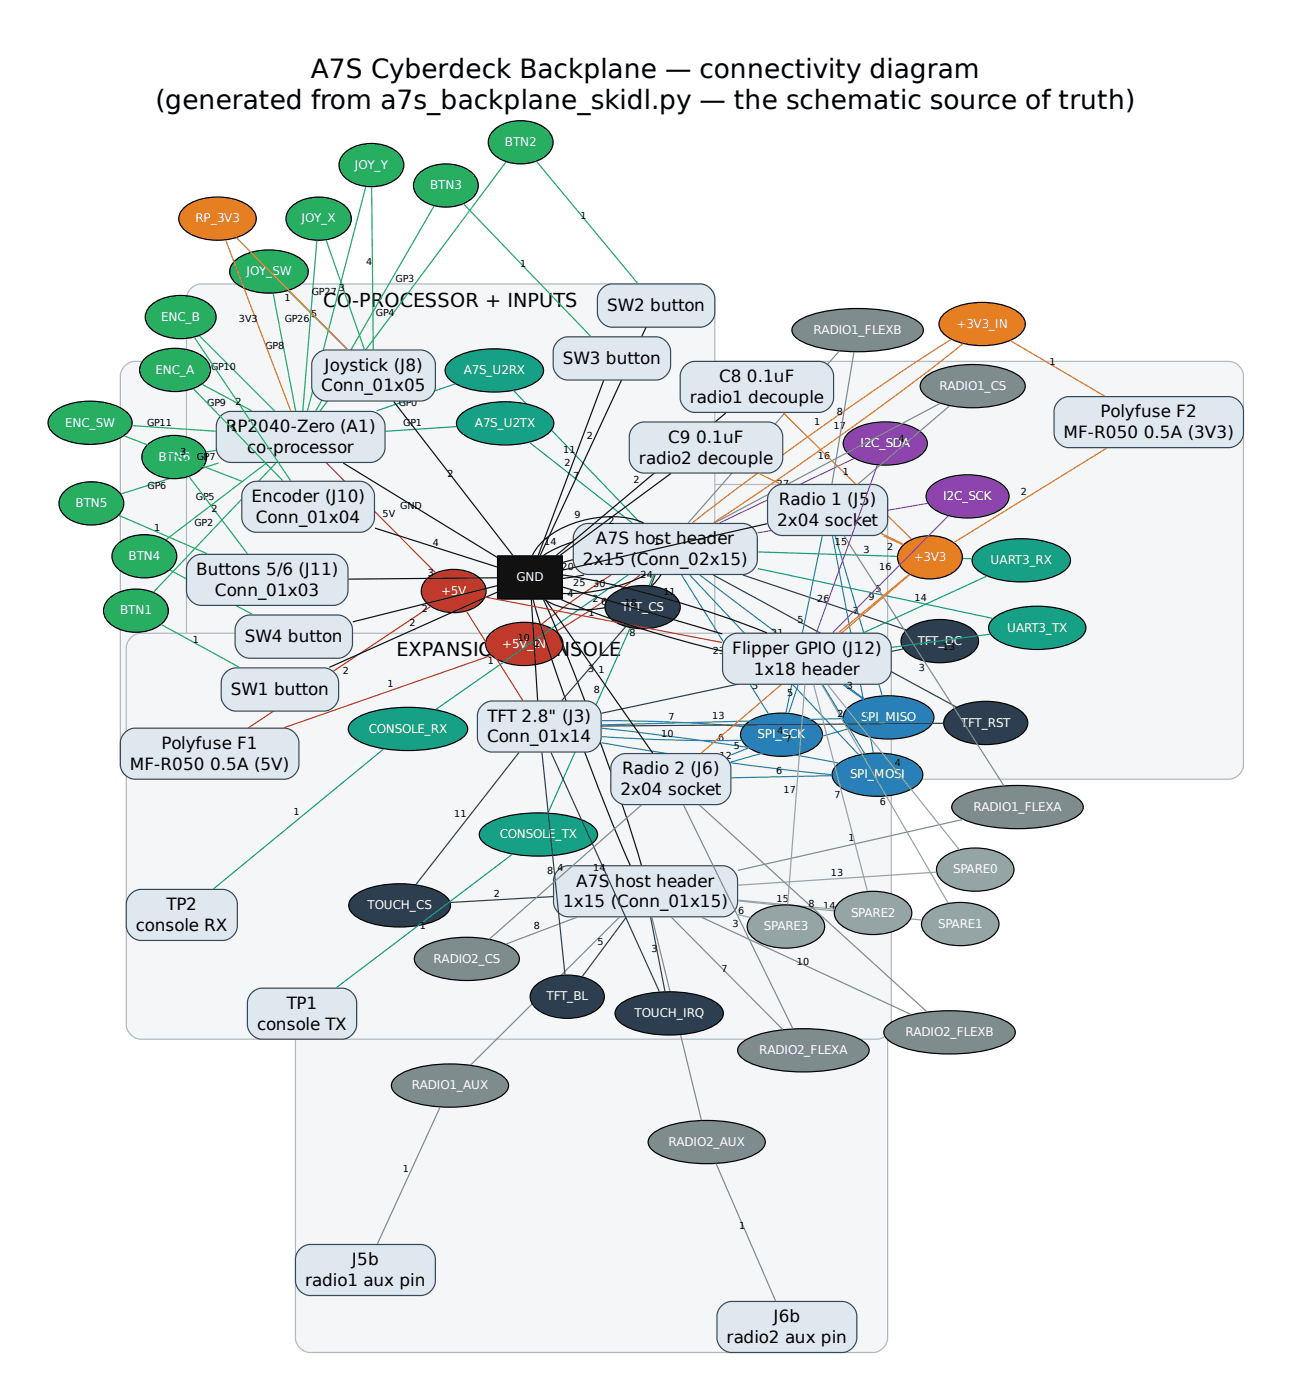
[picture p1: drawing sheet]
<svg xmlns="http://www.w3.org/2000/svg" width="380mm" height="411mm" viewBox="0 0 380 411" stroke-linecap="round" stroke-linejoin="round" font-family="sans-serif">
<path d="M163.7 155.4a4.7 4.7 0 0 1 4.4-1.6h49a4.6 4.6 0 0 1 5.4 4.8v106a4.6 4.6 0 0 1-5.4 4.8h-49a4.6 4.6 0 0 1-5.5-4.8v-106a4.2 4.2 0 0 1 1.1-3.2z" fill="#f4f6f8" stroke="#b0b8c0" stroke-width=".35"/>
<path d="M36.4 107.8a4.9 4.9 0 0 1 4.8-1.6h318.3a4.8 4.8 0 0 1 5.8 4.8v113.1a4.7 4.7 0 0 1-5.8 4.8h-318.3a4.8 4.8 0 0 1-5.8-4.8v-113.1a4.2 4.2 0 0 1 1-3.2z" fill="#f4f6f8"/>
<path d="M36.4 107.8a4.9 4.9 0 0 1 4.8-1.6h318.3a4.8 4.8 0 0 1 5.8 4.8v113.1a4.7 4.7 0 0 1-5.8 4.8h-318.3a4.8 4.8 0 0 1-5.8-4.8v-113.1a4.2 4.2 0 0 1 1-3.2z" fill="none" stroke="#b0b8c0" stroke-width=".35"/>
<path d="M141.3 207.6a4.7 4.7 0 0 1 4.4-1.6h25.5a4.7 4.7 0 0 1 5.4 5.2v3.5a5.4 5.4 0 0 1-2.2 5.6l-2 .7h-26.7a4.7 4.7 0 0 1-5.4-5.3v-5.5a4.1 4.1 0 0 1 1-2.6z" fill="#f4f6f8" stroke="#b0b8c0" stroke-width=".35"/>
<path d="M87.9 143.9a4.5 4.5 0 0 1 4-1.6h161.4a9.1 9.1 0 0 1 5.3 .7 4.7 4.7 0 0 1 2.2 4.8v244.1a4.7 4.7 0 0 1-5.1 5.5h-161.4a9.1 9.1 0 0 1-5.3-.6 4.7 4.7 0 0 1-2.2-4.9v-244.1a4.8 4.8 0 0 1 1.1-3.9z" fill="#f4f6f8"/>
<path d="M87.9 143.9a4.5 4.5 0 0 1 4-1.6h161.4a9.1 9.1 0 0 1 5.3 .7 4.7 4.7 0 0 1 2.2 4.8v244.1a4.7 4.7 0 0 1-5.1 5.5h-161.4a9.1 9.1 0 0 1-5.3-.6 4.7 4.7 0 0 1-2.2-4.9v-244.1a4.8 4.8 0 0 1 1.1-3.9z" fill="none" stroke="#b0b8c0" stroke-width=".35"/>
<g fill="#f4f6f8" stroke="#b0b8c0" stroke-width=".35">
<path d="M55.9 85a4.4 4.4 0 0 1 3.9-1.6h143.1a8.4 8.4 0 0 1 4.9 .7 4.5 4.5 0 0 1 2.2 4.2v115.8a4.6 4.6 0 0 1-5 4.8h-143.1a8.4 8.4 0 0 1-4.9-.6 4.5 4.5 0 0 1-2.2-4.2v-115.8a4.2 4.2 0 0 1 1.1-3.3z"/>
<path d="M38.7 187.1a4.5 4.5 0 0 1 3.7-1h211a13.8 13.8 0 0 1 5.6 .2 4.6 4.6 0 0 1 2.8 4.5v109.7a4.6 4.6 0 0 1-5.3 4.8h-210.9a13.8 13.8 0 0 1-5.7-.3 4.6 4.6 0 0 1-2.8-4.5v-109.7a4.3 4.3 0 0 1 1.6-3.7z"/>
</g>
<path d="M169.5 155.4a4.6 4.6 0 0 1 4.3-1.6h43.3a4.7 4.7 0 0 1 5.4 5.3v3.4a5.4 5.4 0 0 1-2.2 5.7l-2 .6h-44.5a4.7 4.7 0 0 1-5.4-5.3v-5.5a4.1 4.1 0 0 1 1.1-2.6z" fill="#dfe7ef" stroke="#34495e" stroke-width=".35"/>
<path d="M277.4 92.2a18.7 18.7 0 0 1 14.3-3.2 13.4 13.4 0 0 1 8.7 3.9 3.9 3.9 0 0 1-1.4 5.9 21.3 21.3 0 0 1-20.9 0 3.9 3.9 0 0 1-.7-6.6z" fill="#e67e22" stroke="#000" stroke-width=".35"/>
<path d="M279.4 99.8a1048 1048 0 0 0-76 53.8M282.9 101a1040.9 1040.9 0 0 1-73.4 52.7" fill="none" stroke="#e67e22" stroke-width=".35"/>
<path d="M144.2 186a17.2 17.2 0 0 1 16.8-1.8 6.4 6.4 0 0 1 4.4 5 6 6 0 0 1-4.4 5 18 18 0 0 1-16-1.1 4.3 4.3 0 0 1-.8-7.1z" fill="#c0392b" stroke="#000" stroke-width=".35"/>
<path d="M179.6 168.9a220.1 220.1 0 0 0-20.4 14.5M188.1 168.9a234.8 234.8 0 0 1-24.7 16.6" fill="none" stroke="#c0392b" stroke-width=".35"/>
<path d="M131.7 106.5a16.2 16.2 0 0 1 10-3.8 26 26 0 0 1 15.4 2.5 3.9 3.9 0 0 1 2.2 5.2 12.8 12.8 0 0 1-8.8 4.4 27.3 27.3 0 0 1-17.1-2.3 3.9 3.9 0 0 1-2.2-5.2z" fill="#16a085" stroke="#000" stroke-width=".35"/>
<path d="M150.8 114.7l37.4 39" fill="none" stroke="#16a085" stroke-width=".35"/>
<path d="M135.1 122.1a16 16 0 0 1 9.8-3.9 25.4 25.4 0 0 1 15.3 2.6 3.9 3.9 0 0 1 2.1 5.2 12.6 12.6 0 0 1-8.7 4.3 26.7 26.7 0 0 1-16.9-2.3 3.9 3.9 0 0 1-2.1-5.2z" fill="#16a085" stroke="#000" stroke-width=".35"/>
<path d="M155.5 130l30.2 23.6" fill="none" stroke="#16a085" stroke-width=".35"/>
<path d="M103.4 212a19.5 19.5 0 0 1 10.6-3.8 37.5 37.5 0 0 1 20.7 2.6 3.8 3.8 0 0 1 2.6 4.1 7.7 7.7 0 0 1-5 3.8 41.4 41.4 0 0 1-26.1-.6 5.3 5.3 0 0 1-3.9-3.9l.1-.8z" fill="#16a085" stroke="#000" stroke-width=".35"/>
<path d="M184.6 168.9l-56.5 39.5" fill="none" stroke="#16a085" stroke-width=".35"/>
<path d="M141.8 243a19.2 19.2 0 0 1 10.5-3.8 36.9 36.9 0 0 1 20.6 2.6 3.8 3.8 0 0 1 2.5 4.1 7.6 7.6 0 0 1-4.9 3.8 40.6 40.6 0 0 1-25.9-.5 5.3 5.3 0 0 1-3.8-4l.1-.8z" fill="#16a085" stroke="#000" stroke-width=".35"/>
<path d="M192.1 168.9l-31.1 69.9" fill="none" stroke="#16a085" stroke-width=".35"/>
<path d="M146.2 163.3h19v12.7h-19z" fill="#111" stroke="#000" stroke-width=".35"/>
<path d="M168.4 159.2l-2 .7a31.5 31.5 0 0 0-6.7 3.3M189.1 153.6a29.6 29.6 0 0 0-22.2 .8 19.3 19.3 0 0 0-10.5 8.8M168.3 164.5l-2.9 .7M171.6 169l-6.3 1M189.7 168.9a52 52 0 0 1-24.4 5.5M194.2 168.8a22.5 22.5 0 0 1-13.8 9.1 27.3 27.3 0 0 1-18.9-.9l-1.4-.8" fill="none" stroke="#111" stroke-width=".35"/>
<path d="M273.5 142.9a17.4 17.4 0 0 1 13.8-3.2 12.6 12.6 0 0 1 8.3 3.9 4 4 0 0 1-1.3 5.9 19.8 19.8 0 0 1-20 0 4 4 0 0 1-.8-6.6z" fill="#8e44ad" stroke="#000" stroke-width=".35"/>
<path d="M272.6 147.9l-50 8.7" fill="none" stroke="#8e44ad" stroke-width=".35"/>
<path d="M249.2 127.3a17.8 17.8 0 0 1 13.9-3.1 12.9 12.9 0 0 1 8.5 3.8 4 4 0 0 1-1.4 5.9 20.3 20.3 0 0 1-20.3 0 4 4 0 0 1-.7-6.6z" fill="#8e44ad" stroke="#000" stroke-width=".35"/>
<path d="M250.9 134.7l-39.5 18.9" fill="none" stroke="#8e44ad" stroke-width=".35"/>
<path d="M271.2 111.3a16 16 0 0 1 9.4-3.8 29.5 29.5 0 0 1 18.2 2.5 3.7 3.7 0 0 1 2 4.9 12.4 12.4 0 0 1-8.2 4.3 31.9 31.9 0 0 1-18.9-1.8 5.1 5.1 0 0 1-3.4-3.9l.2-.8z" fill="#7f8c8d" stroke="#000" stroke-width=".35"/>
<path d="M276.1 118.6l-66.2 35.1" fill="none" stroke="#7f8c8d" stroke-width=".35"/>
<path d="M233.6 95a20.2 20.2 0 0 1 10.4-3.8 48.6 48.6 0 0 1 23.6 2 5.1 5.1 0 0 1 3.7 3.8 5.1 5.1 0 0 1-3.7 3.7 48.9 48.9 0 0 1-27 1.4l-3-.9a7.5 7.5 0 0 1-4.8-3.5 2.57 2.57 0 0 1 .8-2.7z" fill="#7f8c8d" stroke="#000" stroke-width=".35"/>
<path d="M246.5 103.2l-44.3 50.5" fill="none" stroke="#7f8c8d" stroke-width=".35"/>
<path d="M249.3 207.8a20.4 20.4 0 0 1 15-3.2 14.4 14.4 0 0 1 9.2 3.9 3.8 3.8 0 0 1-1.5 5.9 23.3 23.3 0 0 1-21.9 0 3.8 3.8 0 0 1-.8-6.6z" fill="#2980b9" stroke="#000" stroke-width=".35"/>
<path d="M205.6 168.9l48.2 36.4" fill="none" stroke="#2980b9" stroke-width=".35"/>
<path d="M246 224.6a20.4 20.4 0 0 1 15.1-3.1 14.4 14.4 0 0 1 9.1 3.8 3.8 3.8 0 0 1-1.5 6 23.3 23.3 0 0 1-21.8 0 3.8 3.8 0 0 1-.9-6.7z" fill="#2980b9" stroke="#000" stroke-width=".35"/>
<path d="M202.6 168.9l49.7 52.9" fill="none" stroke="#2980b9" stroke-width=".35"/>
<path d="M219 212.9a17 17 0 0 1 13.6-3.2 12.4 12.4 0 0 1 8.2 3.9 4 4 0 0 1-1.3 5.9 19.3 19.3 0 0 1-19.8 0 4 4 0 0 1-.7-6.6z" fill="#2980b9" stroke="#000" stroke-width=".35"/>
<path d="M200.2 168.9l25.5 40.8" fill="none" stroke="#2980b9" stroke-width=".35"/>
<path d="M179.2 175.2a16.3 16.3 0 0 1 16.4-1.8 6.3 6.3 0 0 1 4.3 5 6.8 6.8 0 0 1-5.5 5.5 16.2 16.2 0 0 1-15.2-2.3 4.2 4.2 0 0 1 0-6.4z" fill="#2c3e50" stroke="#000" stroke-width=".35"/>
<path d="M192.5 168.9l-1.2 3.1" fill="none" stroke="#2c3e50" stroke-width=".35"/>
<path d="M266.3 185.2a17.2 17.2 0 0 1 16.8-1.9 6.4 6.4 0 0 1 4.4 5.1 6 6 0 0 1-4.4 5 18 18 0 0 1-16-1.1 4.3 4.3 0 0 1-.8-7.1z" fill="#2c3e50" stroke="#000" stroke-width=".35"/>
<path d="M218.3 168.9l48 16.2" fill="none" stroke="#2c3e50" stroke-width=".35"/>
<path d="M278.7 209.4a17.8 17.8 0 0 1 14-3.1 12.9 12.9 0 0 1 8.4 3.8 4 4 0 0 1-1.3 5.9 20.3 20.3 0 0 1-20.3 0 4 4 0 0 1-.8-6.6z" fill="#2c3e50" stroke="#000" stroke-width=".35"/>
<path d="M209.6 168.9l71.5 38.9" fill="none" stroke="#2c3e50" stroke-width=".35"/>
<path d="M286.6 162.3a16.2 16.2 0 0 1 9.9-3.8 26 26 0 0 1 15.4 2.5 3.9 3.9 0 0 1 2.2 5.2 12.8 12.8 0 0 1-8.8 4.3 27.3 27.3 0 0 1-17.1-2.2 3.9 3.9 0 0 1-2.2-5.2z" fill="#16a085" stroke="#000" stroke-width=".35"/>
<path d="M222.7 162.2l62.8 2" fill="none" stroke="#16a085" stroke-width=".35"/>
<path d="M291.4 182.2a16 16 0 0 1 9.8-3.9 25.4 25.4 0 0 1 15.3 2.5 3.9 3.9 0 0 1 2.1 5.2 12.6 12.6 0 0 1-8.7 4.4 26.7 26.7 0 0 1-16.9-2.3 3.9 3.9 0 0 1-2.1-5.2z" fill="#16a085" stroke="#000" stroke-width=".35"/>
<path d="M222.6 167.1l69.2 14.6" fill="none" stroke="#16a085" stroke-width=".35"/>
<path d="M163.7 256a4.6 4.6 0 0 1 4.3-1.6h43.3a4.7 4.7 0 0 1 5.4 5.2v3.5a5.4 5.4 0 0 1-2.2 5.6l-2 .7h-44.5a4.7 4.7 0 0 1-5.4-5.3v-5.5a4.1 4.1 0 0 1 1.1-2.6z" fill="#dfe7ef" stroke="#34495e" stroke-width=".35"/>
<path d="M156.6 176.1a745.7 745.7 0 0 0 28.6 78.1M159.7 176.1a749.3 749.3 0 0 1 28.8 78.2" fill="none" stroke="#111" stroke-width=".35"/>
<path d="M116 316.8a19 19 0 0 1 10.4-3.8 36.2 36.2 0 0 1 20.3 2.6 3.8 3.8 0 0 1 2.6 4.1 7.6 7.6 0 0 1-4.9 3.7 39.9 39.9 0 0 1-25.6-.5 5.2 5.2 0 0 1-3.8-3.9l.1-.8z" fill="#7f8c8d" stroke="#000" stroke-width=".35"/>
<path d="M182 269.4l-43.7 43.5" fill="none" stroke="#7f8c8d" stroke-width=".35"/>
<path d="M280.6 235.1a20.2 20.2 0 0 1 10.4-3.8 48.6 48.6 0 0 1 23.5 2.1 5.1 5.1 0 0 1 3.8 3.7 5.1 5.1 0 0 1-3.8 3.8 48.9 48.9 0 0 1-27 1.4l-2.9-.9a7.5 7.5 0 0 1-4.9-3.6 2.57 2.57 0 0 1 .9-2.7z" fill="#7f8c8d" stroke="#000" stroke-width=".35"/>
<path d="M282.9 240.8l-66.1 14.9" fill="none" stroke="#7f8c8d" stroke-width=".35"/>
<path d="M191.4 333.4a19 19 0 0 1 10.4-3.8 36.2 36.2 0 0 1 20.4 2.5 3.8 3.8 0 0 1 2.5 4.2 7.6 7.6 0 0 1-4.9 3.7 39.9 39.9 0 0 1-25.6-.5 5.2 5.2 0 0 1-3.8-3.9l.1-.8z" fill="#7f8c8d" stroke="#000" stroke-width=".35"/>
<path d="M191.5 269.5l14.6 59.7" fill="none" stroke="#7f8c8d" stroke-width=".35"/>
<path d="M122.6 279.6a16 16 0 0 1 9.4-3.8 29.5 29.5 0 0 1 18.2 2.5 3.7 3.7 0 0 1 2 4.9 12.4 12.4 0 0 1-8.3 4.2 31.9 31.9 0 0 1-18.8-1.7 5.1 5.1 0 0 1-3.4-4l.1-.7z" fill="#7f8c8d" stroke="#000" stroke-width=".35"/>
<path d="M169.5 269.5l-20.8 7.9" fill="none" stroke="#7f8c8d" stroke-width=".35"/>
<path d="M217.7 306.6a20.2 20.2 0 0 1 10.4-3.8 48.6 48.6 0 0 1 23.5 2 5.1 5.1 0 0 1 3.8 3.8 5.1 5.1 0 0 1-3.8 3.7 48.9 48.9 0 0 1-27 1.4l-2.9-.8a7.5 7.5 0 0 1-4.9-3.6 2.57 2.57 0 0 1 .9-2.7z" fill="#7f8c8d" stroke="#000" stroke-width=".35"/>
<path d="M197.2 269.5l32.8 33" fill="none" stroke="#7f8c8d" stroke-width=".35"/>
<path d="M260.6 301.3a20.2 20.2 0 0 1 10.4-3.8 48.6 48.6 0 0 1 23.6 2.1 5.1 5.1 0 0 1 3.7 3.7 5.1 5.1 0 0 1-3.7 3.8 48.9 48.9 0 0 1-27 1.3l-3-.8a7.5 7.5 0 0 1-4.8-3.6 2.57 2.57 0 0 1 .8-2.7z" fill="#7f8c8d" stroke="#000" stroke-width=".35"/>
<path d="M206.1 269.5l61.6 28.6" fill="none" stroke="#7f8c8d" stroke-width=".35"/>
<path d="M276.7 252.3a17.2 17.2 0 0 1 16.8-1.8 6.4 6.4 0 0 1 4.4 5 6 6 0 0 1-4.4 5 18 18 0 0 1-16-1.1 4.3 4.3 0 0 1-.8-7.1z" fill="#95a5a6" stroke="#000" stroke-width=".35"/>
<path d="M275.1 256.3l-58.3 3.8" fill="none" stroke="#95a5a6" stroke-width=".35"/>
<path d="M272.3 268.3a17.2 17.2 0 0 1 16.8-1.8 6.4 6.4 0 0 1 4.4 5 6 6 0 0 1-4.4 5 18 18 0 0 1-16-1.1 4.3 4.3 0 0 1-.8-7.1z" fill="#95a5a6" stroke="#000" stroke-width=".35"/>
<path d="M216.8 264.7l54 5.6" fill="none" stroke="#95a5a6" stroke-width=".35"/>
<path d="M246.7 265a17.2 17.2 0 0 1 16.8-1.8 6.4 6.4 0 0 1 4.4 5 6 6 0 0 1-4.4 5.1 18 18 0 0 1-16-1.2 4.3 4.3 0 0 1-.8-7.1z" fill="#95a5a6" stroke="#000" stroke-width=".35"/>
<path d="M216.9 264.5l28.3 2.7" fill="none" stroke="#95a5a6" stroke-width=".35"/>
<path d="M221.1 269a17.2 17.2 0 0 1 16.8-1.8 6.4 6.4 0 0 1 4.4 5 6 6 0 0 1-4.4 5.1 18 18 0 0 1-16-1.2 4.3 4.3 0 0 1-.8-7.1z" fill="#95a5a6" stroke="#000" stroke-width=".35"/>
<path d="M216.8 268.7l3.7 .9" fill="none" stroke="#95a5a6" stroke-width=".35"/>
<path d="M157.2 289.6a15.9 15.9 0 0 1 16.1-1.8 5.6 5.6 0 0 1 4.2 5.9 8.2 8.2 0 0 1-6.6 5 15.7 15.7 0 0 1-13.7-2.6 4.2 4.2 0 0 1 0-6.5z" fill="#2c3e50" stroke="#000" stroke-width=".35"/>
<path d="M184 269.5l-12.9 17.4" fill="none" stroke="#2c3e50" stroke-width=".35"/>
<path d="M104 263.2a22.1 22.1 0 0 1 13.4-3.5 22.1 22.1 0 0 1 13.4 3.5 3.3 3.3 0 0 1 0 5.6 22.1 22.1 0 0 1-13.4 3.6 22.1 22.1 0 0 1-13.4-3.6 3.3 3.3 0 0 1 0-5.6z" fill="#2c3e50" stroke="#000" stroke-width=".35"/>
<path d="M162.6 263.4l-30.2 1.8" fill="none" stroke="#2c3e50" stroke-width=".35"/>
<path d="M181.6 295.6a16.8 16.8 0 0 1 9.6-3.8 31.2 31.2 0 0 1 18.9 2.5 3.6 3.6 0 0 1 2 4.9 12.9 12.9 0 0 1-8.5 4.3 33.9 33.9 0 0 1-19.4-1.8 5.1 5.1 0 0 1-3.5-3.9l.1-.8z" fill="#2c3e50" stroke="#000" stroke-width=".35"/>
<path d="M191.1 269.5l4.3 21.9" fill="none" stroke="#2c3e50" stroke-width=".35"/>
<path d="M36.4 215.5a4.7 4.7 0 0 1 4.4-1.6h41.6a4.7 4.7 0 0 1 5.4 5.3v3.4a5.4 5.4 0 0 1-2.2 5.7l-2 .6h-42.8a4.7 4.7 0 0 1-5.4-5.2v-5.5a4.1 4.1 0 0 1 1-2.7z" fill="#dfe7ef" stroke="#34495e" stroke-width=".35"/>
<path d="M125.1 170.4a12.3 12.3 0 0 1 16.4 0 4.9 4.9 0 0 1-1.5 7.7 12.6 12.6 0 0 1-14.9-1.2 4.6 4.6 0 0 1 0-6.5z" fill="#c0392b" stroke="#000" stroke-width=".35"/>
<path d="M126.4 178.2l-53.4 35.7M144.3 192.6l-60.8 21.2" fill="none" stroke="#c0392b" stroke-width=".35"/>
<path d="M310.7 118.1a4.7 4.7 0 0 1 4.4-1.6h44.8a4.7 4.7 0 0 1 5.4 5.3v3.4a5.4 5.4 0 0 1-2.2 5.7l-2 .6h-46a4.7 4.7 0 0 1-5.4-5.2v-5.5a4.1 4.1 0 0 1 1-2.7z" fill="#dfe7ef"/>
<path d="M310.7 118.1a4.7 4.7 0 0 1 4.4-1.6h44.8a4.7 4.7 0 0 1 5.4 5.3v3.4a5.4 5.4 0 0 1-2.2 5.7l-2 .6h-46a4.7 4.7 0 0 1-5.4-5.2v-5.5a4.1 4.1 0 0 1 1-2.7z" fill="none" stroke="#34495e" stroke-width=".35"/>
<path d="M265 160.5a12.3 12.3 0 0 1 16.4 0 4.9 4.9 0 0 1-1.4 7.7 12.6 12.6 0 0 1-15-1.2 4.6 4.6 0 0 1 0-6.5z" fill="#e67e22" stroke="#000" stroke-width=".35"/>
<path d="M296.8 100.1l27.7 16.3M325.1 131.7l-44.8 27.7" fill="none" stroke="#e67e22" stroke-width=".35"/>
<path d="M200.9 107.8a4.6 4.6 0 0 1 4.3-1.6h34.3a4.7 4.7 0 0 1 5.4 5.2v3.5a5.4 5.4 0 0 1-2.2 5.6l-2 .7h-35.5a4.7 4.7 0 0 1-5.4-5.3v-5.5a4.1 4.1 0 0 1 1.1-2.6z" fill="#dfe7ef" stroke="#34495e" stroke-width=".35"/>
<path d="M230.1 121.3l37.7 37.1" fill="none" stroke="#e67e22" stroke-width=".35"/>
<path d="M213.2 121.3l-49.8 41.9" fill="none" stroke="#111" stroke-width=".35"/>
<path d="M186 125.6a4.6 4.6 0 0 1 4.3-1.6h34.3a4.7 4.7 0 0 1 5.4 5.2v3.5a5.4 5.4 0 0 1-2.2 5.7l-2.1 .6h-35.4a4.7 4.7 0 0 1-5.4-5.3v-5.5a4.1 4.1 0 0 1 1.1-2.6z" fill="#dfe7ef" stroke="#34495e" stroke-width=".35"/>
<path d="M223 139.1l42.4 20.8" fill="none" stroke="#e67e22" stroke-width=".35"/>
<path d="M197.1 139.1l-32.6 24.1" fill="none" stroke="#111" stroke-width=".35"/>
<path d="M141.3 207.6a4.7 4.7 0 0 1 4.4-1.6h25.5a4.7 4.7 0 0 1 5.4 5.2v3.5a5.4 5.4 0 0 1-2.2 5.6l-2 .7h-26.7a4.7 4.7 0 0 1-5.4-5.3v-5.5a4.1 4.1 0 0 1 1-2.6z" fill="#dfe7ef" stroke="#34495e" stroke-width=".35"/>
<path d="M137.1 179.6l16.5 26.3" fill="none" stroke="#c0392b" stroke-width=".35"/>
<path d="M156.1 176.1l1.9 29.7" fill="none" stroke="#111" stroke-width=".35"/>
<path d="M176.7 218.2a893.1 893.1 0 0 0 67.7 9.4M176.7 214a876.4 876.4 0 0 1 69.7 10.2M176.7 211.7a466.7 466.7 0 0 1 41.6 1.8M176.8 216.4a468.4 468.4 0 0 0 41.1 1.1M247.6 211.1l-70.9 1.9" fill="none" stroke="#2980b9" stroke-width=".35"/>
<path d="M183.8 184.1l-18.8 21.8M265.4 190.7l-88.7 18.9M277.1 212.5l-100.4 .8M152.5 221.1l-30.3 38.7M159.2 221.1l6.8 65.3M161.9 221.1l31.8 70.3" fill="none" stroke="#2c3e50" stroke-width=".35"/>
<path d="M226.6 143.9a4.6 4.6 0 0 1 4.3-1.6h24.5a4.7 4.7 0 0 1 5.4 5.3v3.4a5.4 5.4 0 0 1-2.2 5.7l-2 .6h-25.7a4.7 4.7 0 0 1-5.4-5.2v-5.5a4.1 4.1 0 0 1 1.1-2.7z" fill="#dfe7ef" stroke="#34495e" stroke-width=".35"/>
<path d="M259.6 157.4l5.7 2.7" fill="none" stroke="#e67e22" stroke-width=".35"/>
<path d="M225.3 153.9l-59.9 13.6" fill="none" stroke="#111" stroke-width=".35"/>
<path d="M250.9 103.4l-6.5 38.9M279 119.3l-26.9 22.9M248 157.4l46.9 73.4" fill="none" stroke="#7f8c8d" stroke-width=".35"/>
<path d="M241.6 157.4l-10.7 52.1M244.6 157.4l12 63.8M245.4 157.4l13.8 47" fill="none" stroke="#2980b9" stroke-width=".35"/>
<path d="M181.1 222.5a4.7 4.7 0 0 1 3.7-1.1h24.6a4.7 4.7 0 0 1 5.3 5.3v3.4a5.4 5.4 0 0 1-2.2 5.7l-2 .6h-25.7a4.7 4.7 0 0 1-5.3-5.3v-3.4a5.4 5.4 0 0 1 1.6-5.2z" fill="#dfe7ef" stroke="#34495e" stroke-width=".35"/>
<path d="M267.2 168.9l-61.2 52.4" fill="none" stroke="#e67e22" stroke-width=".35"/>
<path d="M160.2 176.2l31.6 45.1" fill="none" stroke="#111" stroke-width=".35"/>
<path d="M188.5 236.5l-44.8 39.5M200.8 236.5l32.1 65.7M205.4 236.5l66.9 60.7" fill="none" stroke="#7f8c8d" stroke-width=".35"/>
<path d="M219.9 219.8l-5 2M249.4 214.1l-34.7 9.8M244.4 227.9l-29.6 .6" fill="none" stroke="#2980b9" stroke-width=".35"/>
<path d="M87.9 367.2a4.6 4.6 0 0 1 4.3-1.6h30.4a4.7 4.7 0 0 1 5.3 5.3v3.4a5.4 5.4 0 0 1-2.2 5.7l-2 .6h-31.5a4.7 4.7 0 0 1-5.4-5.2v-5.5a4.1 4.1 0 0 1 1.1-2.7z" fill="#dfe7ef" stroke="#34495e" stroke-width=".35"/>
<path d="M129.3 325.4l-18.4 40.1" fill="none" stroke="#7f8c8d" stroke-width=".35"/>
<path d="M211.7 384a4.6 4.6 0 0 1 4.3-1.6h30.4a4.7 4.7 0 0 1 5.3 5.2v3.5a5.4 5.4 0 0 1-2.2 5.7l-2 .6h-31.5a4.7 4.7 0 0 1-5.4-5.3v-5.5a4.1 4.1 0 0 1 1.1-2.6z" fill="#dfe7ef"/>
<path d="M211.7 384a4.6 4.6 0 0 1 4.3-1.6h30.4a4.7 4.7 0 0 1 5.3 5.2v3.5a5.4 5.4 0 0 1-2.2 5.7l-2 .6h-31.5a4.7 4.7 0 0 1-5.4-5.3v-5.5a4.1 4.1 0 0 1 1.1-2.6z" fill="none" stroke="#34495e" stroke-width=".35"/>
<path d="M210.4 341.8l17.5 40.4" fill="none" stroke="#7f8c8d" stroke-width=".35"/>
<path d="M64.6 122.5a4.6 4.6 0 0 1 4.3-1.6h38.8a4.7 4.7 0 0 1 5.4 5.2v3.5a5.4 5.4 0 0 1-2.2 5.6l-2 .7h-40a4.7 4.7 0 0 1-5.3-5.3v-5.5a4.1 4.1 0 0 1 1-2.6z" fill="#dfe7ef" stroke="#34495e" stroke-width=".35"/>
<path d="M95.9 136l32.1 32.3" fill="none" stroke="#c0392b" stroke-width=".35"/>
<path d="M133.8 112.8l-23.1 7.9M134.1 125.3l-20.8 1.4" fill="none" stroke="#16a085" stroke-width=".35"/>
<path d="M31.7 176.2a12.3 12.3 0 0 1 16.5 0 4.9 4.9 0 0 1-1.5 7.7 12.6 12.6 0 0 1-15-1.3 4.6 4.6 0 0 1 0-6.4z" fill="#27ae60" stroke="#000" stroke-width=".35"/>
<path d="M81.1 136l-36 37.9" fill="none" stroke="#27ae60" stroke-width=".35"/>
<path d="M144.8 38.6a12.3 12.3 0 0 1 16.4 0 4.9 4.9 0 0 1-1.5 7.7 12.6 12.6 0 0 1-14.9-1.3 4.6 4.6 0 0 1 0-6.4z" fill="#27ae60" stroke="#000" stroke-width=".35"/>
<path d="M148.6 47.6l-54.6 73.2" fill="none" stroke="#27ae60" stroke-width=".35"/>
<path d="M122.8 51.3a12.3 12.3 0 0 1 16.4 0 4.9 4.9 0 0 1-1.5 7.7 12.6 12.6 0 0 1-14.9-1.3 4.6 4.6 0 0 1 0-6.4z" fill="#27ae60" stroke="#000" stroke-width=".35"/>
<path d="M127.5 60.5l-34.8 60.2" fill="none" stroke="#27ae60" stroke-width=".35"/>
<path d="M34.2 160.2a12.3 12.3 0 0 1 16.4 0 4.9 4.9 0 0 1-1.5 7.7 12.6 12.6 0 0 1-14.9-1.3 4.6 4.6 0 0 1 0-6.4z" fill="#27ae60" stroke="#000" stroke-width=".35"/>
<path d="M78.4 136l-29.6 22.5" fill="none" stroke="#27ae60" stroke-width=".35"/>
<path d="M18.6 144.7a12.3 12.3 0 0 1 16.5 0 4.9 4.9 0 0 1-1.5 7.7 12.6 12.6 0 0 1-15-1.3 4.6 4.6 0 0 1 0-6.4z" fill="#27ae60"/>
<path d="M18.6 144.7a12.3 12.3 0 0 1 16.5 0 4.9 4.9 0 0 1-1.5 7.7 12.6 12.6 0 0 1-15-1.3 4.6 4.6 0 0 1 0-6.4z" fill="none" stroke="#000" stroke-width=".35"/>
<path d="M64.2 136l-28.6 9.1" fill="none" stroke="#27ae60" stroke-width=".35"/>
<path d="M43 131.1a12.3 12.3 0 0 1 16.4 0 4.9 4.9 0 0 1-1.5 7.7 12.6 12.6 0 0 1-14.9-1.3 4.6 4.6 0 0 1 0-6.4z" fill="#27ae60" stroke="#000" stroke-width=".35"/>
<path d="M63.5 132.3l-3 .5" fill="none" stroke="#27ae60" stroke-width=".35"/>
<path d="M42.4 105.5a14.4 14.4 0 0 1 18 0 4.5 4.5 0 0 1-.7 7.1 15 15 0 0 1-16.5 0 4.5 4.5 0 0 1-.8-7.1z" fill="#27ae60" stroke="#000" stroke-width=".35"/>
<path d="M59.4 113l14.6 7.7" fill="none" stroke="#27ae60" stroke-width=".35"/>
<path d="M44.1 90a14.4 14.4 0 0 1 18 0 4.5 4.5 0 0 1-.8 7 15 15 0 0 1-16.5 0 4.5 4.5 0 0 1-.7-7z" fill="#27ae60" stroke="#000" stroke-width=".35"/>
<path d="M58.6 98.7l22.1 22" fill="none" stroke="#27ae60" stroke-width=".35"/>
<path d="M15.6 121.2a17.8 17.8 0 0 1 13.9-3.1 12.9 12.9 0 0 1 8.5 3.8 4 4 0 0 1-1.4 5.9 20.3 20.3 0 0 1-20.3 0 4 4 0 0 1-.7-6.6z" fill="#27ae60"/>
<path d="M15.6 121.2a17.8 17.8 0 0 1 13.9-3.1 12.9 12.9 0 0 1 8.5 3.8 4 4 0 0 1-1.4 5.9 20.3 20.3 0 0 1-20.3 0 4 4 0 0 1-.7-6.6z" fill="none" stroke="#000" stroke-width=".35"/>
<path d="M38.8 125.1l24.6 1.6" fill="none" stroke="#27ae60" stroke-width=".35"/>
<path d="M100.8 136l45.3 27.8" fill="none" stroke="#111" stroke-width=".35"/>
<path d="M69.1 76.6a16.9 16.9 0 0 1 14.4-2.7 8.6 8.6 0 0 1 7 5 4.9 4.9 0 0 1-3.3 5.4 18.5 18.5 0 0 1-17.3-.6 4.2 4.2 0 0 1-.8-7.1z" fill="#27ae60" stroke="#000" stroke-width=".35"/>
<path d="M80.3 86.2l6.6 34.6" fill="none" stroke="#27ae60" stroke-width=".35"/>
<path d="M85.3 61a12.5 12.5 0 0 1 16.6 0 4.9 4.9 0 0 1-1.5 7.7 12.8 12.8 0 0 1-15.1-1.2 4.6 4.6 0 0 1 0-6.5z" fill="#27ae60" stroke="#000" stroke-width=".35"/>
<path d="M93.1 70.7l-4.1 50.1" fill="none" stroke="#27ae60" stroke-width=".35"/>
<path d="M100.9 45.3a12.3 12.3 0 0 1 16.4 0 4.9 4.9 0 0 1-1.4 7.7 12.6 12.6 0 0 1-15-1.3 4.6 4.6 0 0 1 0-6.4z" fill="#27ae60" stroke="#000" stroke-width=".35"/>
<path d="M107.5 54.9l-17.2 65.8" fill="none" stroke="#27ae60" stroke-width=".35"/>
<path d="M54.1 61a17.2 17.2 0 0 1 16.8-1.8 6.4 6.4 0 0 1 4.4 5 6 6 0 0 1-4.4 5.1 18 18 0 0 1-16-1.2 4.3 4.3 0 0 1-.8-7.1z" fill="#e67e22" stroke="#000" stroke-width=".35"/>
<path d="M66.3 70.6l19.1 50.2" fill="none" stroke="#e67e22" stroke-width=".35"/>
<path d="M66.6 197.3a4.7 4.7 0 0 1 3.7-1.1h23.8a4.8 4.8 0 0 1 5.4 5.9 6.6 6.6 0 0 1-1.6 5.8 4.7 4.7 0 0 1-3.8 1h-23.8a4.8 4.8 0 0 1-5.3-5.9 6.6 6.6 0 0 1 1.6-5.7z" fill="#dfe7ef" stroke="#34495e" stroke-width=".35"/>
<path d="M47.4 183.5l22.9 12.6" fill="none" stroke="#27ae60" stroke-width=".35"/>
<path d="M146 174l-49.2 22.1" fill="none" stroke="#111" stroke-width=".35"/>
<path d="M176.6 85a4.6 4.6 0 0 1 4.3-1.6h23.8a4.8 4.8 0 0 1 5.3 5.9 6.6 6.6 0 0 1-1.6 5.8 4.7 4.7 0 0 1-3.7 1h-23.8a4.8 4.8 0 0 1-5.4-5.9 7.1 7.1 0 0 1 1.1-5.2z" fill="#dfe7ef" stroke="#34495e" stroke-width=".35"/>
<path d="M157.6 47.4l29.8 35.9" fill="none" stroke="#27ae60" stroke-width=".35"/>
<path d="M189.8 96.2l-31.1 67" fill="none" stroke="#111" stroke-width=".35"/>
<path d="M164.1 100a4.7 4.7 0 0 1 3.8-1h23.8a4.8 4.8 0 0 1 5.3 5.9 6.6 6.6 0 0 1-1.6 5.7 4.7 4.7 0 0 1-3.7 1.1h-23.8a4.8 4.8 0 0 1-5.4-5.9 6.6 6.6 0 0 1 1.6-5.8z" fill="#dfe7ef" stroke="#34495e" stroke-width=".35"/>
<path d="M136.2 60l37.4 38.9" fill="none" stroke="#27ae60" stroke-width=".35"/>
<path d="M177.3 111.8l-19.2 51.4" fill="none" stroke="#111" stroke-width=".35"/>
<path d="M70.7 181.8a4.7 4.7 0 0 1 3.7-1.1h23.8a4.8 4.8 0 0 1 5.4 5.9 6.6 6.6 0 0 1-1.6 5.7 4.7 4.7 0 0 1-3.8 1.1h-23.8a4.8 4.8 0 0 1-5.3-5.9 6.6 6.6 0 0 1 1.6-5.7z" fill="#dfe7ef" stroke="#34495e" stroke-width=".35"/>
<path d="M49.9 167.5l24.3 13" fill="none" stroke="#27ae60" stroke-width=".35"/>
<path d="M146.1 172.1l-42.5 10.6" fill="none" stroke="#111" stroke-width=".35"/>
<path d="M93.2 103.9a4.7 4.7 0 0 1 3.8-1.1h25.5a4.7 4.7 0 0 1 5.4 5.3v3.4a5.4 5.4 0 0 1-2.2 5.7l-2 .6h-26.7a4.7 4.7 0 0 1-5.4-5.2v-3.5a5.4 5.4 0 0 1 1.6-5.2z" fill="#dfe7ef" stroke="#34495e" stroke-width=".35"/>
<path d="M115.7 118l35 45.2" fill="none" stroke="#111" stroke-width=".35"/>
<path d="M109.2 55l.5 47.7M95.8 70.5l11.3 32.2M84.7 85.4l17.5 17.4" fill="none" stroke="#27ae60" stroke-width=".35"/>
<path d="M69.5 69.8l32.7 32.9" fill="none" stroke="#e67e22" stroke-width=".35"/>
<path d="M72.1 143a4.6 4.6 0 0 1 4.3-1.6h28.2a4.7 4.7 0 0 1 5.4 5.3v3.4a5.4 5.4 0 0 1-2.2 5.7l-2 .6h-29.4a4.7 4.7 0 0 1-5.4-5.3v-5.5a4.1 4.1 0 0 1 1.1-2.6z" fill="#dfe7ef" stroke="#34495e" stroke-width=".35"/>
<path d="M57.1 99.2l28.3 42.1M56.8 114.2l26.3 27M36.5 128.1l34.5 13.3" fill="none" stroke="#27ae60" stroke-width=".35"/>
<path d="M110.2 155.2l35.8 11.4" fill="none" stroke="#111" stroke-width=".35"/>
<path d="M55.9 164.5a4.7 4.7 0 0 1 4.3-1.6h36.6a4.7 4.7 0 0 1 5.4 5.2v3.5a5.4 5.4 0 0 1-2.2 5.6l-2 .7h-37.8a4.7 4.7 0 0 1-5.4-5.3v-5.5a4.1 4.1 0 0 1 1.1-2.6z" fill="#dfe7ef" stroke="#34495e" stroke-width=".35"/>
<path d="M34.9 151.4l26 11.3M55.5 140l17.2 22.7" fill="none" stroke="#27ae60" stroke-width=".35"/>
<path d="M146 169.8l-43.6 .4" fill="none" stroke="#111" stroke-width=".35"/>
<path d="M213.9 187.1a4.7 4.7 0 0 1 3.8-1h38.8a4.7 4.7 0 0 1 5.3 5.2v3.4a5.4 5.4 0 0 1-2.1 5.7l-2.1 .6h-39.9a4.7 4.7 0 0 1-5.4-5.2v-3.4a5.4 5.4 0 0 1 1.6-5.3z" fill="#dfe7ef" stroke="#34495e" stroke-width=".35"/>
<path d="M267.1 168.8l-20.8 17.2" fill="none" stroke="#e67e22" stroke-width=".35"/>
<path d="M142.5 175.4l69.7 13.4" fill="none" stroke="#c0392b" stroke-width=".35"/>
<path d="M164.9 176.2a312.8 312.8 0 0 0 47.3 15.1M165.4 168.9a307.6 307.6 0 0 1 59.9 17M165.4 172.5l46.8 13.8" fill="none" stroke="#111" stroke-width=".35"/>
<path d="M257.8 136.6l-18 49.3M278.6 151.5l-34 34.4" fill="none" stroke="#8e44ad" stroke-width=".35"/>
<path d="M236.5 201.1l-5.1 64.6M239 201.1l15.8 60.7M241.5 201.2l37.1 64.2M243.1 201.1l38.8 48.6" fill="none" stroke="#95a5a6" stroke-width=".35"/>
<path d="M234.5 201.1l-2.8 8.4M241.7 201.1l12.3 20.4M247.7 201.2l5.9 4.2" fill="none" stroke="#2980b9" stroke-width=".35"/>
<path d="M289.9 169.3l-36.3 16.6M290.9 186.3l-28.9 3.9" fill="none" stroke="#16a085" stroke-width=".35"/>
<path d="M74.3 291.4a4.7 4.7 0 0 1 3.8-1.1h14.1a42.7 42.7 0 0 1 9.7 .3 4.7 4.7 0 0 1 2.9 5v3.4a5.4 5.4 0 0 1-2.2 5.7l-.7 .3a42.7 42.7 0 0 1-9.7 .3h-7a42.7 42.7 0 0 1-9.7-.3 4.7 4.7 0 0 1-2.8-4.9v-3.5a5.4 5.4 0 0 1 1.6-5.2z" fill="#dfe7ef" stroke="#34495e" stroke-width=".35"/>
<path d="M150.5 251l-51.7 39.2" fill="none" stroke="#16a085" stroke-width=".35"/>
<path d="M38.2 262.9a4.6 4.6 0 0 1 4.3-1.6h21.8a4.7 4.7 0 0 1 5.4 5.3v3.4a5.4 5.4 0 0 1-2.2 5.7l-2 .6h-23a4.7 4.7 0 0 1-5.4-5.2v-5.5a4.1 4.1 0 0 1 1.1-2.7z" fill="#dfe7ef" stroke="#34495e" stroke-width=".35"/>
<path d="M112.6 220.1l-49.9 41.1" fill="none" stroke="#16a085" stroke-width=".35"/>
<g font-size="7.8">
<text x="91.3" y="22.9">A7S Cyberdeck Backplane — connectivity diagram</text>
<text x="45.7" y="32.2">(generated from a7s_backplane_skidl.py — the schematic source of truth)</text>
</g>
<g font-size="5.6">
<text x="95" y="90.2">CO-PROCESSOR + INPUTS</text>
<text x="189.9" y="113">POWER</text>
<text x="163" y="149.1">RADIOS</text>
<text x="175.9" y="160.6">HOST (A7S)</text>
<text x="116.5" y="192.8">EXPANSION / CONSOLE</text>
<text x="146.9" y="212.7">DISPLAY</text>
</g>
<g font-size="4.9">
<text x="178.3" y="91.4">SW2 button</text>
<text x="165.4" y="107">SW3 button</text>
<text x="95.3" y="108.9">Joystick (J8)</text>
<text x="211.3" y="112.3">C8 0.1uF</text>
<text x="94.4" y="115">Conn_01x05</text>
<text x="202.7" y="118.4">radio1 decouple</text>
<text x="323.4" y="122.6">Polyfuse F2</text>
<text x="66.4" y="127">RP2040-Zero (A1)</text>
<text x="196.3" y="130.1">C9 0.1uF</text>
<text x="312.5" y="128.7">MF-R050 0.5A (3V3)</text>
<text x="72.6" y="133.1">co-processor</text>
<text x="187.7" y="136.2">radio2 decouple</text>
<text x="73.9" y="147.5">Encoder (J10)</text>
<text x="228.9" y="148.5">Radio 1 (J5)</text>
<text x="75.2" y="153.6">Conn_01x04</text>
<text x="228.3" y="154.5">2x04 socket</text>
<text x="175.1" y="159.9">A7S host header</text>
<text x="171.3" y="166">2x15 (Conn_02x15)</text>
<text x="57.6" y="169">Buttons 5/6 (J11)</text>
<text x="63.2" y="175.1">Conn_01x03</text>
<text x="71.9" y="188.7">SW4 button</text>
<text x="215.1" y="192.2">Flipper GPIO (J12)</text>
<text x="221.5" y="198.2">1x18 header</text>
<text x="67.8" y="204.2">SW1 button</text>
<text x="143.2" y="212.1">TFT 2.8&quot; (J3)</text>
<text x="47.4" y="220">Polyfuse F1</text>
<text x="143.1" y="218.2">Conn_01x14</text>
<text x="38.2" y="226.1">MF-R050 0.5A (5V)</text>
<text x="182.8" y="227.5">Radio 2 (J6)</text>
<text x="182.3" y="233.6">2x04 socket</text>
<text x="169.3" y="260.5">A7S host header</text>
<text x="48.9" y="267.4">TP2</text>
<text x="165.5" y="266.6">1x15 (Conn_01x15)</text>
<text x="39.9" y="273.5">console RX</text>
<text x="84.2" y="296.4">TP1</text>
<text x="75.5" y="302.5">console TX</text>
<text x="103.4" y="371.8">J5b</text>
<text x="89.6" y="377.8">radio1 aux pin</text>
<text x="227.2" y="388.5">J6b</text>
<text x="213.5" y="394.6">radio2 aux pin</text>
</g>
<g font-size="3.5" fill="#fff">
<text x="148.3" y="42.9">BTN2</text>
<text x="104.2" y="49.6">JOY_Y</text>
<text x="126.4" y="55.6">BTN3</text>
<text x="57.4" y="65.3">RP_3V3</text>
<text x="88.6" y="65.4">JOY_X</text>
<text x="72.4" y="80.9">JOY_SW</text>
<text x="47.4" y="94.3">ENC_B</text>
<text x="239" y="98.1">RADIO1_FLEXB</text>
<text x="281" y="96.3">+3V3_IN</text>
<text x="45.7" y="109.8">ENC_A</text>
<text x="136.2" y="109.9">A7S_U2RX</text>
<text x="276" y="114.6">RADIO1_CS</text>
<text x="19.2" y="125.3">ENC_SW</text>
<text x="139.5" y="125.5">A7S_U2TX</text>
<text x="252.8" y="131.4">I2C_SDA</text>
<text x="46.6" y="135.4">BTN6</text>
<text x="22.2" y="149">BTN5</text>
<text x="277.1" y="147">I2C_SCK</text>
<text x="37.8" y="164.5">BTN4</text>
<text x="268.5" y="164.9">+3V3</text>
<text x="291.1" y="165.7">UART3_RX</text>
<text x="151.7" y="170.8">GND</text>
<text x="129.6" y="174.8">+5V</text>
<text x="182.6" y="179.5">TFT_CS</text>
<text x="35.3" y="180.5">BTN1</text>
<text x="295.9" y="185.6">UART3_TX</text>
<text x="147.6" y="190.3">+5V_IN</text>
<text x="269.6" y="189.5">TFT_DC</text>
<text x="108.4" y="215.3">CONSOLE_RX</text>
<text x="253" y="211.9">SPI_MISO</text>
<text x="282.3" y="213.5">TFT_RST</text>
<text x="222.6" y="217">SPI_SCK</text>
<text x="249.7" y="228.7">SPI_MOSI</text>
<text x="286" y="238.2">RADIO1_FLEXA</text>
<text x="146.8" y="246.3">CONSOLE_TX</text>
<text x="280" y="256.6">SPARE0</text>
<text x="108" y="267.1">TOUCH_CS</text>
<text x="250" y="269.3">SPARE2</text>
<text x="224.4" y="273.3">SPARE3</text>
<text x="275.6" y="272.6">SPARE1</text>
<text x="127.4" y="282.8">RADIO2_CS</text>
<text x="160.6" y="294">TFT_BL</text>
<text x="186.4" y="298.9">TOUCH_IRQ</text>
<text x="266" y="304.4">RADIO2_FLEXB</text>
<text x="223.1" y="309.7">RADIO2_FLEXA</text>
<text x="121" y="320.1">RADIO1_AUX</text>
<text x="196.4" y="336.7">RADIO2_AUX</text>
</g>
<g font-size="2.8">
<text x="170.5" y="64.4">1</text>
<text x="107.6" y="77.9">4</text>
<text x="116.2" y="82.8">GP3</text>
<text x="152.8" y="78.4">1</text>
<text x="83.6" y="88.6">1</text>
<text x="91.6" y="86.6">GP27</text>
<text x="99.5" y="85.6">3</text>
<text x="70.2" y="94.6">3V3</text>
<text x="83.6" y="94.7">GP26</text>
<text x="91.4" y="93.2">5</text>
<text x="110.4" y="92.8">GP4</text>
<text x="78" y="102.5">GP8</text>
<text x="308.4" y="107.2">1</text>
<text x="62" y="108.7">GP10</text>
<text x="60.9" y="119.4">GP9</text>
<text x="69.2" y="119.1">2</text>
<text x="117.1" y="119.3">GP0</text>
<text x="43.2" y="125.1">GP11</text>
<text x="118.5" y="125.3">GP1</text>
<text x="239.2" y="124.9">1</text>
<text x="245.8" y="121.8">8</text>
<text x="67.8" y="126.7">1</text>
<text x="172.4" y="128.9">2</text>
<text x="244.9" y="126">17</text>
<text x="263.9" y="129.8">4</text>
<text x="52.9" y="133.7">3</text>
<text x="57.8" y="135.3">GP7</text>
<text x="165.4" y="133">11</text>
<text x="165.9" y="136.8">2</text>
<text x="240.3" y="134.8">16</text>
<text x="43.3" y="143.6">GP6</text>
<text x="131.5" y="140.1">2</text>
<text x="168.4" y="140.8">7</text>
<text x="186.1" y="141.8">2</text>
<text x="228.3" y="143">27</text>
<text x="247.6" y="139.6">1</text>
<text x="57.6" y="146.9">GP5</text>
<text x="117.6" y="149.4">GND</text>
<text x="243.5" y="149.3">1</text>
<text x="299.9" y="145.4">2</text>
<text x="45.3" y="156">1</text>
<text x="57.1" y="154.7">GP2</text>
<text x="62.1" y="150.4">2</text>
<text x="112.4" y="151.8">5V</text>
<text x="168.8" y="152.3">9</text>
<text x="178.7" y="154">2</text>
<text x="249.1" y="151.2">28</text>
<text x="127.1" y="160.4">4</text>
<text x="159.9" y="160.3">14</text>
<text x="192.1" y="160.2">1</text>
<text x="245.2" y="160.2">15</text>
<text x="260.7" y="161.5">2</text>
<text x="165" y="167.5">20</text>
<text x="253.7" y="162.5">3</text>
<text x="258.3" y="167.6">16</text>
<text x="125.7" y="169.2">3</text>
<text x="168.4" y="172.2">25</text>
<text x="174.2" y="172.3">30</text>
<text x="188.2" y="169.7">24</text>
<text x="123.9" y="179.8">2</text>
<text x="166.7" y="175.5">4</text>
<text x="174.1" y="176.9">2</text>
<text x="176.6" y="177.6">6</text>
<text x="183.5" y="178.1">18</text>
<text x="194.9" y="174.9">11</text>
<text x="240" y="176.7">26</text>
<text x="255.1" y="176.4">9</text>
<text x="257.3" y="174">5</text>
<text x="268.7" y="176.6">14</text>
<text x="120.3" y="184">2</text>
<text x="172.9" y="180.8">1</text>
<text x="234.3" y="183">5</text>
<text x="250.5" y="180.5">7</text>
<text x="56.6" y="188.8">1</text>
<text x="152.1" y="188.3">10</text>
<text x="157" y="190">2</text>
<text x="184.9" y="186.9">8</text>
<text x="226.6" y="186.8">21</text>
<text x="246.6" y="188.3">29</text>
<text x="277" y="190.9">13</text>
<text x="143.4" y="195.2">1</text>
<text x="172.8" y="197.4">3</text>
<text x="175.8" y="197.7">1</text>
<text x="209.5" y="192.3">23</text>
<text x="227.9" y="195.1">19</text>
<text x="237.5" y="193.6">2</text>
<text x="248.8" y="192.4">6</text>
<text x="269.9" y="197.3">3</text>
<text x="100.7" y="198.1">2</text>
<text x="113.9" y="201.8">1</text>
<text x="174.5" y="203.5">8</text>
<text x="220.9" y="202.4">5</text>
<text x="248.8" y="202.6">3</text>
<text x="231.3" y="204.6">5</text>
<text x="175.1" y="214">9</text>
<text x="196.4" y="211.4">7</text>
<text x="209.2" y="211.3">13</text>
<text x="228.3" y="215.6">4</text>
<text x="246.1" y="210.7">2</text>
<text x="167.6" y="217.4">4</text>
<text x="194.3" y="216.7">10</text>
<text x="211" y="217.8">6</text>
<text x="215.6" y="220">5</text>
<text x="230.7" y="218.1">7</text>
<text x="211.4" y="222.9">12</text>
<text x="228" y="227.5">6</text>
<text x="262.9" y="225.1">4</text>
<text x="230.2" y="233">17</text>
<text x="86.3" y="239.5">1</text>
<text x="245.2" y="234.5">7</text>
<text x="258.5" y="236.5">6</text>
<text x="133.4" y="240">11</text>
<text x="249.3" y="247.2">1</text>
<text x="160.8" y="256.8">8</text>
<text x="163.8" y="255.9">4</text>
<text x="174.3" y="255.9">14</text>
<text x="244.1" y="257.3">13</text>
<text x="145.1" y="263.6">2</text>
<text x="216.8" y="268.4">6</text>
<text x="228.1" y="265.1">15</text>
<text x="237.5" y="266.6">8</text>
<text x="241.9" y="266.9">14</text>
<text x="123.4" y="272.9">1</text>
<text x="156.9" y="272.8">8</text>
<text x="215.2" y="272.5">3</text>
<text x="175.5" y="277.6">5</text>
<text x="191.4" y="279.8">3</text>
<text x="212" y="285.5">7</text>
<text x="234.1" y="283.4">10</text>
<text x="156.1" y="294.2">11</text>
<text x="118.3" y="344.4">1</text>
<text x="217.1" y="361">1</text>
</g>
</svg>
